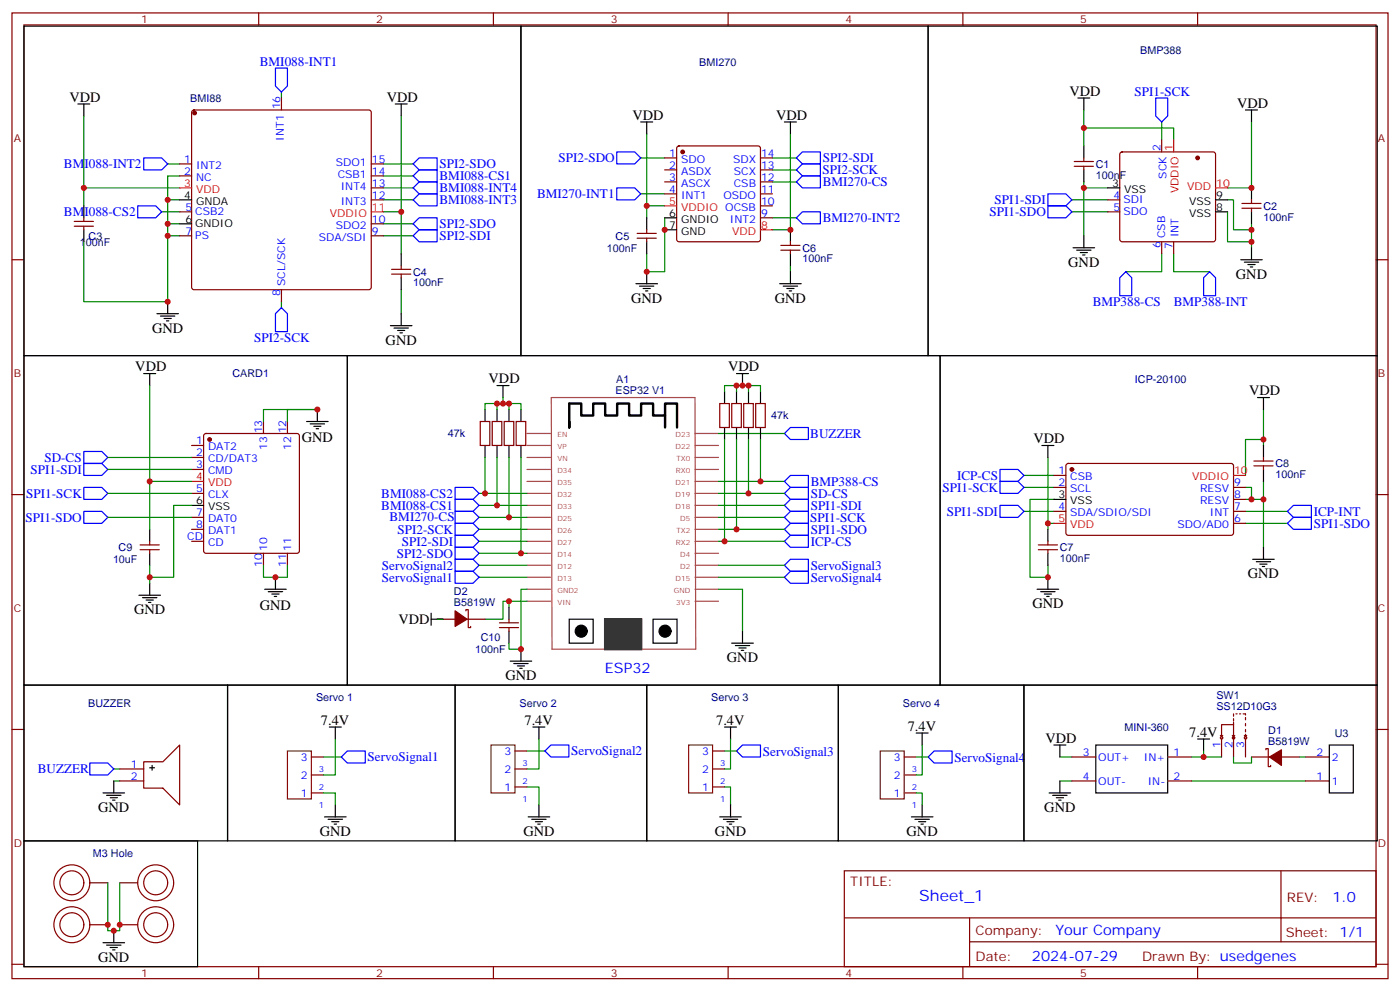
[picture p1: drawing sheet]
<svg xmlns="http://www.w3.org/2000/svg" width="412mm" height="292mm" viewBox="0 0 412 292" stroke-linecap="round" stroke-linejoin="round" font-family="sans-serif">
<g fill="none" stroke="#870000" stroke-width=".35">
<path d="M3.5 3.8h405.4v284.3h-405.4zM7.1 7.3h398.2v277.3h-398.2zM76.2 3.8v3.5M145.3 3.8v3.5M214.5 3.8v3.5M283.6 3.8v3.5M352.8 3.8v3.5M56.7 32.6l.4-.2h51.6l.5 .2 .2 .5v51.5l-.3 .5-.4 .2h-51.6l-.4-.2-.3-.5v-51.5zM82.9 28.9v3.5M52.9 48.3h3.5M52.9 51.8h3.5M109.4 58.8h3.5"/>
<path d="M109.4 48.3h3.5M109.4 51.8h3.5M109.4 55.3h3.5M195.8 46.5h3.5M195.8 50h3.5M195.8 53.6h3.5M195.8 57.1h3.5M199.6 43.2l.4-.2h23.3l.5 .2 .2 .5v26.8l-.2 .5-.5 .2h-23.3l-.5-.2-.2-.5v-26.8zM224 46.5h3.5M224 50h3.5M224 53.6h3.5M224 57.1h3.5"/>
<path d="M316.4 49h5.7M316.4 47.6h5.7M319.3 46.5v1.1M319.3 49v1M326.3 58.8h3.5M330.1 44.9l.5-.2h26.8l.5 .2 .2 .5v25.1l-.3 .5-.4 .2h-26.8l-.5-.2-.3-.5v-25.1zM342.2 41.2v3.5M365.8 59.9h5.7M368.7 58.8v1.1M3.5 76.5h3.6M21.9 66.6h5.6M21.9 65.2h5.6"/>
<path d="M24.7 64.1v1.1M24.7 66.6v1.1M52.9 62.4h3.5M52.9 69.4h3.5M109.4 69.4h3.5M109.4 65.9h3.5M115.4 79.3h5.6M118.2 78.2v1.1M187.7 70.1h5.6M187.7 68.7h5.6M190.5 67.7v1M190.5 70.1v1.1"/>
<path d="M224 64.1h3.5M224 60.6h3.5M230 73.7h5.7M230 72.2h5.7M232.8 71.2v1M232.8 73.7v1M326.3 62.4h3.5M342.2 71.2v3.5M345.7 71.2v3.5M365.8 61.3h5.7M368.7 61.3v1.1M405.3 76.5h3.6"/>
<path d="M82.9 85.3v3.5M115.4 80.7h5.6M118.2 80.7v1.1M212 118.8h2.8v7.1h-2.8zM215.5 118.8h2.9v7.1h-2.9zM219.1 118.8h2.8v7.1h-2.8zM222.6 118.8h2.8v7.1h-2.8zM56.4 131.2h3.6M56.4 134.7h3.6M56.4 138.2h3.6M60.2 127.8l.5-.2h26.8l.5 .2 .2 .5v33.9l-.2 .5-.5 .2h-26.8l-.5-.2-.2-.5v-33.9zM77.6 124.1v3.5"/>
<path d="M84.7 124.1v3.5M141.5 124.1h2.8v7.1h-2.8zM145 124.1h2.8v7.1h-2.8zM148.5 124.1h2.8v7.1h-2.8zM152 124.1h2.9v7.1h-2.9zM310.4 140h3.6M314.2 136.7l.5-.2h48.2l.5 .7-.1 20-.6 .4h-48.3l-.4-.7v-19.7zM369.4 137.2h5.6M369.4 135.7h5.6M372.2 134.7v1M372.2 137.2v1M3.5 145.6h3.6"/>
<path d="M44.1 159.4v1M56.4 145.3h3.6M56.4 152.3h3.6M56.4 155.9h3.6M56.4 159.4h3.6M308.7 159.4v1M310.4 143.5h3.6M310.4 150.6h3.6M363.4 143.5h3.5M363.4 150.6h3.5M363.4 154.1h3.5M363.4 147h3.5"/>
<path d="M405.3 145.6h3.6M41.3 161.9h5.6M41.3 160.4h5.6M44.1 161.9v1M77.6 162.9v3.5M84.7 162.9v3.5M137.2 179.8v-.3h.7v5.3h.7v-.4M305.9 161.9h5.6M305.9 160.4h5.6M308.7 161.9v1M128.8 182.3h5.3M137.6 182.3h5.3"/>
<path d="M147.1 184.8h5.7M147.1 183.4h5.7M149.9 182.3v1.1M149.9 184.8v1M3.5 214.8h3.6M359.5 216.5l.3 .4M359.8 217.6v5.3M360.2 216.5l-.4 .4M363 216.5l.4 .4M363.4 213.4h-3.6v3.5M363.4 210.2v.7M363.4 211.6v.7"/>
<path d="M363.4 212.7v4.2M363.4 217.6v5.3M363.7 216.5l-.3 .4M364.1 210.2h.3M365.1 210.2h.4M366.2 210.2h.7v.3M366.5 216.5l.4 .4M366.9 211.2v.7M366.9 213v.7M366.9 214.8v.7M366.9 216.2v.7M366.9 217.6v5.3"/>
<path d="M367.2 216.5l-.3 .4M405.3 214.8h3.6M35.3 226.4h7M35.3 229.9h7M42.3 224.3h5.7l4.9-4.9v17.6l-4.9-4.9h-5.7zM91.7 233.5h3.5M91.7 228.2h3.5M91.7 222.9h3.5M151.7 231.7h3.5M151.7 226.4h3.5M151.7 221.1h3.5M209.9 231.7h3.5"/>
<path d="M209.9 226.4h3.5M209.9 221.1h3.5M266.3 233.5h3.6M266.3 228.2h3.6M266.3 222.9h3.6M315.7 222.9h7.1M315.7 229.9h7.1M344 222.9h7M344 229.9h7M368.7 222.9h5.2M372.9 220.8v-.4h.7v5.3h.7v-.3M377.5 222.9h5.3"/>
<path d="M384.5 222.9h7.1M384.5 229.9h7.1M26.5 259.9h5.2M35.3 259.9h5.3M248.7 256.4h156.6v28.2h-156.6zM377.3 256.4v20.9M26.5 272.3h5.2M35.3 272.3h5.3M248.7 270.2h156.5M285.6 277.3h119.6M285.6 270.2v14.2M3.5 283.9h3.6"/>
<path d="M76.2 284.6v3.5M145.3 284.6v3.5M214.5 284.6v3.5M283.6 284.6v3.5M352.8 284.6v3.5M405.3 283.9h3.6"/>
<circle cx="359.8" cy="217.2" r=".35"/>
<circle cx="366.9" cy="217.2" r=".35"/>
<circle cx="21.2" cy="259.9" r="3.5"/>
<circle cx="21.2" cy="259.9" r="5.3"/>
<circle cx="45.9" cy="259.9" r="3.5"/>
<circle cx="45.9" cy="259.9" r="5.3"/>
<circle cx="21.2" cy="272.3" r="3.5"/>
<circle cx="21.2" cy="272.3" r="5.3"/>
<circle cx="45.9" cy="272.3" r="3.5"/>
<circle cx="45.9" cy="272.3" r="5.3"/>
</g>
<g fill="none" stroke="#00f" stroke-width=".35">
<path d="M81.1 20h3.6v5.3l-1.8 1.8-1.8-1.8zM340.4 28.9h3.6v5.2l-1.8 1.8-1.8-1.8zM42.3 46.5h5.3l1.8 1.8-1.8 1.7h-5.3zM121.7 48.3l1.8-1.8h5.3v3.5h-5.3zM121.7 51.8l1.8-1.8h5.3v3.6h-5.3zM121.7 55.3l1.8-1.7h5.3v3.5h-5.3zM123.5 57.1h5.3v3.5h-5.3l-1.8-1.8zM181.7 55.3h5.3l1.7 1.8-1.7 1.7h-5.3zM181.7 44.7h5.3l1.7 1.8-1.7 1.8h-5.3zM234.6 53.6l1.8-1.8h5.3v3.5h-5.3zM234.6 50l1.8-1.7h5.3v3.5h-5.3zM234.6 46.5l1.8-1.8h5.3v3.6h-5.3z"/>
<path d="M308.7 57.1h5.3l1.7 1.7-1.7 1.8h-5.3zM40.6 60.6h5.3l1.7 1.8-1.7 1.7h-5.3zM121.7 69.4l1.8-1.7h5.3v3.5h-5.3zM121.7 65.9l1.8-1.8h5.3v3.6h-5.3zM234.6 64.1l1.8-1.7h5.3v3.5h-5.3zM308.7 60.6h5.3l1.7 1.8-1.7 1.7h-5.3zM82.9 90.6l1.8 1.8v5.2h-3.6v-5.2zM329.8 81.8l1.8-1.8 1.8 1.8v5.3h-3.6zM354.5 81.8l1.8-1.8 1.8 1.8v5.3h-3.6zM24.7 136.5h5.3l1.7 1.7-1.7 1.8h-5.3zM24.7 132.9h5.3l1.7 1.8-1.7 1.8h-5.3zM231.1 127.6l1.7-1.7h5.3v3.5h-5.3z"/>
<path d="M294.6 138.2h5.3l1.7 1.8-1.7 1.7h-5.3zM24.7 143.5h5.3l1.7 1.8-1.7 1.7h-5.3zM24.7 150.6h5.3l1.7 1.7-1.7 1.8h-5.3zM134.1 150.6h5.2l1.8 1.7-1.8 1.8h-5.2zM134.1 154.1h5.2l1.8 1.8-1.8 1.7h-5.2zM134.1 157.6h5.2l1.8 1.8-1.8 1.7h-5.2zM134.1 143.5h5.2l1.8 1.8-1.8 1.7h-5.2zM134.1 147h5.2l1.8 1.8-1.8 1.8h-5.2zM231.1 141.7l1.7-1.7h5.3v3.5h-5.3zM231.1 145.3l1.7-1.8h5.3v3.5h-5.3zM231.1 159.4l1.7-1.8h5.3v3.5h-5.3zM231.1 155.9l1.7-1.8h5.3v3.5h-5.3z"/>
<path d="M231.1 152.3l1.7-1.7h5.3v3.5h-5.3zM231.1 148.8l1.7-1.8h5.3v3.6h-5.3zM294.6 148.8h5.3l1.7 1.8-1.7 1.7h-5.3zM294.6 141.7h5.3l1.7 1.8-1.7 1.8h-5.3zM379.2 154.1l1.8-1.8h5.3v3.6h-5.3zM381 148.8h5.3v3.5h-5.3l-1.8-1.7zM134.1 161.1h5.2l1.8 1.8-1.8 1.8h-5.2zM134.1 168.2h5.2l1.8 1.8-1.8 1.7h-5.2zM134.1 164.7h5.2l1.8 1.7-1.8 1.8h-5.2zM231.1 166.4l1.7-1.7h5.3v3.5h-5.3zM231.1 170l1.7-1.8h5.3v3.5h-5.3zM26.5 224.6h5.2l1.8 1.8-1.8 1.8h-5.2z"/>
<path d="M100.5 222.9l1.8-1.8h5.3v3.5h-5.3zM160.5 221.1l1.8-1.7h5.3v3.5h-5.3zM217 221.1l1.7-1.7h5.3v3.5h-5.3zM273.4 222.9l1.8-1.8h5.3v3.5h-5.3z"/>
</g>
<g fill="none" stroke="#a64a4a" stroke-width=".35">
<path d="M162.4 117.1h42.3l.2 74h-42.3zM155.2 138.2h7M155.2 134.7h7M155.2 131.2h7M155.2 127.6h7M204.7 138.2h7M204.7 134.7h7M204.7 131.2h7M204.7 127.6h7M155.2 159.4h7M155.2 155.9h7M155.2 152.3h7"/>
<path d="M155.2 148.8h7M155.2 145.3h7M155.2 141.7h7M204.7 159.4h7M204.7 155.9h7M204.7 152.3h7M204.7 148.8h7M204.7 145.3h7M204.7 141.7h7M155.2 177h7M155.2 173.5h7M155.2 170h7"/>
<path d="M155.2 166.4h7M155.2 162.9h7M204.7 177h7M204.7 173.5h7M204.7 170h7M204.7 166.4h7M204.7 162.9h7"/>
</g>
<path d="M178.3 182.3h10.5v8.8h-10.5z" fill="#333" stroke="#333" stroke-width=".71"/>
<g fill="none" stroke="#000" stroke-width=".35">
<path d="M7.1 7.7h146.4v97h-146.4zM153.5 7.7h119.9v97h-119.9zM273.4 7.7h132.3v97h-132.3zM22.9 30.6h3.6M24.7 30.6v3.5M116.4 30.6h3.5M118.2 30.6v3.5M188.7 35.9h3.6M190.5 35.9v3.5M231.1 35.9h3.5M232.8 35.9v3.5M317.5 28.9h3.5"/>
<path d="M319.3 28.9v3.5M366.9 32.4h3.5M368.7 32.4v3.5M52.9 58.8h3.5M319.3 43v3.5M319.3 50v3.6M326.3 55.3h3.5M358.1 58.8h3.5M368.7 55.3v3.5M24.7 60.6v3.5M24.7 67.7v3.5M52.9 65.9h3.5"/>
<path d="M118.2 74.7v3.5M190.5 64.1v3.6M190.5 71.2v3.5M195.8 64.1h3.5M195.8 67.7h3.5M232.8 67.7v3.5M232.8 74.7v3.5M316.1 73h6.3M317.1 73.7h4.3M318.2 74.4h2.1M318.9 75.1h.7M319.3 69.4v3.6"/>
<path d="M358.1 62.4h3.5M365.5 76.5h6.3M366.5 77.2h4.3M367.6 77.9h2.1M368.3 78.6h.7M368.7 62.4v3.5M368.7 73v3.5M46.2 92.4h6.4M47.3 93.1h4.2M48.3 93.8h2.1M49 94.5h.7M49.4 88.8v3.6"/>
<path d="M115 95.9h6.4M116.1 96.6h4.2M117.1 97.3h2.1M117.8 98h.7M118.2 81.8v3.5M118.2 92.4v3.5M187.3 83.5h6.4M188.4 84.2h4.2M189.4 84.9h2.2M190.1 85.7h.8M190.5 80v3.5M229.7 83.5h6.3"/>
<path d="M230.7 84.2h4.2M231.8 84.9h2.1M232.5 85.7h.7M232.8 80v3.5M7.1 104.7h95.2v97h-95.2zM42.3 110h3.6M44.1 110v3.5M102.3 104.7h174.6v97h-174.6zM146.4 113.5h3.5M148.2 113.5v3.6M213.4 115.3v3.5M217 110h3.5"/>
<path d="M217 115.3v3.5M218.7 110v3.5M220.5 115.3v3.5M224 115.3v3.5M276.9 104.7h128.8v97h-128.8zM370.4 117.1h3.5M372.2 117.1v3.5M90.3 124.1h6.4M91.4 124.8h4.2M92.4 125.5h2.1M93.1 126.2h.7M93.5 120.6v3.5"/>
<path d="M142.9 120.6v3.5M142.9 131.2v3.5M146.4 120.6v3.5M146.4 131.2v3.5M149.9 120.6v3.5M149.9 131.2v3.5M153.5 120.6v3.5M153.5 131.2v3.5M213.4 125.9v3.5M217 125.9v3.5M220.5 125.9v3.5M224 125.9v3.5"/>
<path d="M306.9 131.2h3.5M308.7 131.2v3.5M372.2 131.2v3.5M372.2 138.2v3.5M44.1 155.9v3.5M56.4 148.8h3.6M308.7 155.9v3.5M310.4 147h3.6M40.9 175.3h6.4M42 176h4.2M43 176.7h2.2M43.7 177.4h.7"/>
<path d="M44.1 162.9v3.5M44.1 171.7v3.6M78 173.5h6.3M79 174.2h4.3M80.1 174.9h2.1M80.8 175.6h.7M81.1 170v3.5M149.9 178.8v3.5M305.5 173.5h6.4M306.6 174.2h4.2M307.6 174.9h2.1M308.3 175.6h.7"/>
<path d="M308.7 162.9v3.5M308.7 170v3.5M369 164.7h6.4M370.1 165.4h4.2M371.1 166.1h2.1M371.8 166.8h.7M372.2 161.1v3.6M127 182.3h3.5M127 180.6v3.5M149.9 185.8v3.6M150.3 194.7h6.3M151.3 195.4h4.3"/>
<path d="M152.4 196.1h2.1M153.1 196.8h.7M153.5 191.1v3.6M167.7 182.3h7v7.1h-7zM192.4 182.3h7v7.1h-7zM215.5 189.4h6.4M216.6 190.1h4.2M217.7 190.8h2.1M218.4 191.5h.7M218.7 185.8v3.6M7.1 201.7h59.9v45.9h-59.9zM67 201.7h67.1v45.9h-67.1z"/>
<path d="M97 214.1h3.5M98.8 214.1v3.5M134.1 201.7h56.4v45.9h-56.4zM157 214.1h3.5M158.7 214.1v3.5M190.5 201.7h56.4v45.9h-56.4zM213.4 214.1h3.6M215.2 214.1v3.5M246.9 201.7h54.7v45.9h-54.7zM269.9 215.8h3.5M271.6 215.8v3.6M301.6 201.7h104.1v45.9h-104.1z"/>
<path d="M310.4 219.4h3.6M312.2 219.4v3.5M322.8 219.4h21.2v14.1h-21.2zM352.8 217.6h3.5M354.5 217.6v3.5M391.6 219.4h7v14.1h-7zM30.3 233.5h6.4M31.4 234.2h4.2M32.5 234.9h2.1M33.2 235.6h.7M33.5 229.9v3.6M44.1 226.1h1.4"/>
<path d="M44.8 225.4v1.4M98.8 237v3.5M158.7 237v3.5M215.2 237v3.5M271.6 237v3.5M309 233.5h6.4M310.1 234.2h4.2M311.1 234.9h2.2M311.9 235.6h.7M312.2 229.9v3.6M7.1 247.6h51.1v37h-51.1zM95.6 240.5h6.4"/>
<path d="M96.7 241.2h4.2M97.7 241.9h2.1M98.4 242.6h.7M155.6 240.5h6.3M156.6 241.2h4.3M157.7 241.9h2.1M158.4 242.6h.7M212 240.5h6.4M213.1 241.2h4.2M214.1 241.9h2.2M214.8 242.6h.7M268.5 240.5h6.3"/>
<path d="M269.5 241.2h4.3M270.6 241.9h2.1M271.3 242.6h.7M30.3 277.6h6.4M31.4 278.3h4.2M32.5 279h2.1M33.2 279.7h.7M33.5 274v3.6"/>
</g>
<g fill="#000" stroke="#000" stroke-width=".35">
<circle cx="171.2" cy="185.8" r="1.76"/>
<circle cx="195.9" cy="185.8" r="1.76"/>
</g>
<path d="M167.7 124.1v1.8v-7.1h3.5v3.5h3.5v-3.5h3.6v3.5h3.5v-3.5h3.5v3.5h3.5v-3.5h3.6v3.5h3.5v-3.5h3.5v7.1M195.9 122.3v3.6" fill="none" stroke="#000" stroke-width=".71"/>
<path d="M144.6 219.4h7.1v14.1h-7.1zM202.8 219.4h7.1v14.1h-7.1zM84.7 221.1h7v14.1h-7zM259.3 221.1h7v14.1h-7z" fill="none" stroke="#630" stroke-width=".35"/>
<g fill="none" stroke="#008700" stroke-width=".35">
<path d="M24.7 34.1v21.2M82.9 27.1v1.8M118.2 34.1v28.3M190.5 39.4v21.2h5.3M232.8 39.4v28.3h-5.3M319.3 32.4v5.3M342.2 35.9v5.3M368.7 35.9v19.4h-7.1M49.4 48.3h3.5M49.4 58.8h3.5M52.9 55.3h-28.2v5.3M52.9 51.8h-3.5v17.6"/>
<path d="M112.9 48.3h8.8M112.9 51.8h8.8M112.9 58.8h8.8M112.9 55.3h8.8M188.7 57.1h7.1M188.7 46.5h7.1M227.5 46.5h7.1M227.5 53.6h7.1M227.5 50h7.1M315.7 58.8h10.6M319.3 53.6v1.7h7M319.3 55.3v14.1"/>
<path d="M345.7 41.2v-3.5h-26.4v5.3M361.6 58.8h1.8v8.9h5.3M47.6 62.4h5.3M49.4 65.9h3.5M52.9 69.4h-3.5v19.4h-24.7v-17.6M112.9 62.4h5.3v12.3M112.9 69.4h8.8M112.9 65.9h8.8M190.5 60.6v3.5M195.8 64.1v15.9h-5.3v-5.3M227.5 64.1h7.1M232.8 78.2v1.8"/>
<path d="M315.7 62.4h10.6M342.2 74.7v5.3h-10.6M345.7 74.7v5.3h10.6M361.6 62.4v8.8h7.1M368.7 65.9v7.1M82.9 88.8v1.8M118.2 85.3v7.1M44.1 113.5v28.2h12.3M146.4 118.8v1.8M148.2 117.1v1.7h-5.3v1.8M148.2 118.8h5.3v1.8M149.9 118.8v1.8"/>
<path d="M213.4 115.3v-1.8h10.6v1.8M217 113.5v1.8M220.5 113.5v1.8M31.7 138.2h24.7M31.7 134.7h24.7M77.6 124.1v-3.5h15.9h-8.8v3.5M142.9 134.7v10.6M146.4 134.7v14.1M149.9 134.7v17.6M153.5 134.7v28.2M211.7 127.6h19.4M213.4 129.4v30"/>
<path d="M217 129.4v26.5M220.5 129.4v15.9M224 129.4v12.3M301.6 140h8.8M308.7 134.7v19.4h1.7M372.2 131.2v-1.8h-5.3v10.6M372.2 120.6v8.8M31.7 152.3h24.7M31.7 145.3h24.7M44.1 141.7v14.2M56.4 148.8h-5.2v21.2h-7.1M141.1 152.3h14.1"/>
<path d="M141.1 148.8h14.1M141.1 145.3h14.1M141.1 155.9h14.1M141.1 159.4h14.1M211.7 152.3h19.4M211.7 141.7h19.4M211.7 148.8h19.4M211.7 145.3h19.4M211.7 155.9h19.4M211.7 159.4h19.4M301.6 150.6h8.8M301.6 143.5h8.8"/>
<path d="M308.7 154.1v1.8M310.4 147h-7v23h5.3v-3.6M366.9 143.5h1.8v3.5M366.9 147h5.3v14.1M366.9 154.1h12.3M366.9 150.6h12.3M372.2 141.7v5.3M44.1 166.4v5.3M77.6 166.4v3.6h7.1v-3.6M141.1 170h14.1M141.1 162.9h14.1M141.1 166.4h14.1"/>
<path d="M149.9 177v1.8M155.2 173.5h-1.7v17.6h-3.6v-1.7M155.2 177h-7v5.3h-5.3M211.7 173.5h7v12.3M211.7 170h19.4M211.7 166.4h19.4M128.8 182.3h1.7M98.8 217.6v10.6h-3.6M158.7 217.6v8.8h-3.5M215.2 217.6v8.8h-1.8M271.6 219.4v8.8h-1.7M33.5 226.4h1.8"/>
<path d="M33.5 229.9h1.8M95.2 233.5h3.6v3.5M95.2 222.9h5.3M155.2 231.7h3.5v5.3M155.2 221.1h5.3M213.4 231.7h1.8v5.3M213.4 221.1h3.6M269.9 233.5h1.7v3.5M269.9 222.9h3.5M312.2 222.9h3.5M312.2 229.9h3.5M351 229.9h33.5"/>
<path d="M351 222.9h8.8M354.5 221.1v1.8M363.4 222.9v1.7h5.3v-1.7M382.8 222.9h1.7M31.7 259.9v14.1h3.6v-14.1"/>
</g>
<g fill="#870000" stroke="#870000" stroke-width=".35">
<path d="M373.9 222.9l3.6-2.1v4.6z"/>
<path d="M134.1 179.8l3.5 2.5-3.5 2.1z"/>
<circle cx="315.7" cy="138.2" r=".53"/>
<circle cx="201.1" cy="44.7" r=".53"/>
<circle cx="352.8" cy="46.5" r=".53"/>
<circle cx="57.3" cy="33.3" r=".53"/>
<circle cx="363.4" cy="217.2" r=".35"/>
<circle cx="61.7" cy="129.4" r=".53"/>
</g>
<path d="M52.9 55.3h3.5M345.7 41.2v3.5M358.1 55.3h3.5M109.4 62.4h3.5M195.8 60.6h3.5M224 67.7h3.5M363.4 140h3.5M56.4 141.7h3.6M310.4 154.1h3.6" fill="none" stroke="#f00" stroke-width=".35"/>
<g fill="#c00">
<circle cx="308.7" cy="170" r=".88"/>
<circle cx="372.2" cy="147" r=".88"/>
<circle cx="372.2" cy="129.4" r=".88"/>
<circle cx="308.7" cy="154.1" r=".88"/>
<circle cx="368.7" cy="147" r=".88"/>
<circle cx="190.5" cy="80" r=".88"/>
<circle cx="190.5" cy="60.6" r=".88"/>
<circle cx="195.8" cy="67.7" r=".88"/>
<circle cx="232.8" cy="67.7" r=".88"/>
<circle cx="118.2" cy="62.4" r=".88"/>
<circle cx="24.7" cy="55.3" r=".88"/>
<circle cx="49.4" cy="88.8" r=".88"/>
<circle cx="49.4" cy="58.8" r=".88"/>
<circle cx="49.4" cy="65.9" r=".88"/>
<circle cx="49.4" cy="69.4" r=".88"/>
<circle cx="319.3" cy="55.3" r=".88"/>
<circle cx="368.7" cy="55.3" r=".88"/>
<circle cx="368.7" cy="67.7" r=".88"/>
<circle cx="368.7" cy="71.2" r=".88"/>
<circle cx="319.3" cy="37.7" r=".88"/>
<circle cx="153.5" cy="191.1" r=".88"/>
<circle cx="149.9" cy="177" r=".88"/>
<circle cx="354.5" cy="222.9" r=".88"/>
<circle cx="31.8" cy="272.3" r=".88"/>
<circle cx="33.5" cy="274" r=".88"/>
<circle cx="35.3" cy="272.3" r=".88"/>
<circle cx="44.1" cy="141.7" r=".88"/>
<circle cx="93.5" cy="120.6" r=".88"/>
<circle cx="81.1" cy="170" r=".88"/>
<circle cx="44.1" cy="170" r=".88"/>
<circle cx="153.5" cy="162.9" r=".88"/>
<circle cx="149.9" cy="152.3" r=".88"/>
<circle cx="146.4" cy="148.8" r=".88"/>
<circle cx="142.9" cy="145.3" r=".88"/>
<circle cx="146.4" cy="118.8" r=".88"/>
<circle cx="148.2" cy="118.8" r=".88"/>
<circle cx="149.9" cy="118.8" r=".88"/>
<circle cx="213.4" cy="159.4" r=".88"/>
<circle cx="217" cy="155.9" r=".88"/>
<circle cx="220.5" cy="145.3" r=".88"/>
<circle cx="224" cy="141.7" r=".88"/>
<circle cx="218.7" cy="113.5" r=".88"/>
<circle cx="220.5" cy="113.5" r=".88"/>
<circle cx="217" cy="113.5" r=".88"/>
</g>
<text font-size="4.6" fill="#00f" x="270.8" y="265.4">Sheet_1</text>
<g font-size="4.2">
<text x="20.5" y="29.9">VDD</text>
<text x="113.9" y="29.9">VDD</text>
<text x="315" y="28.2">VDD</text>
<text x="186.3" y="35.2">VDD</text>
<text x="228.6" y="35.2">VDD</text>
<text x="364.4" y="31.7">VDD</text>
<text x="314.7" y="78.6">GND</text>
<text x="364.1" y="82.1">GND</text>
<text x="185.9" y="89.2">GND</text>
<text x="228.2" y="89.2">GND</text>
<text x="44.8" y="98">GND</text>
<text x="113.6" y="101.5">GND</text>
<text x="39.9" y="109.3">VDD</text>
<text x="143.9" y="112.8">VDD</text>
<text x="214.5" y="109.3">VDD</text>
<text x="367.9" y="116.3">VDD</text>
<text x="88.9" y="130.2">GND</text>
<text x="304.4" y="130.5">VDD</text>
<text x="367.6" y="170.3">GND</text>
<text x="76.6" y="179.5">GND</text>
<text x="304.1" y="179.1">GND</text>
<text x="39.5" y="180.9">GND</text>
<text x="117.4" y="183.7">VDD</text>
<text x="214.1" y="195">GND</text>
<text x="148.9" y="200.3">GND</text>
<text x="94.5" y="213.4">7.4V</text>
<text x="154.5" y="213.4">7.4V</text>
<text x="211" y="213.4">7.4V</text>
<text x="267.4" y="215.1">7.4V</text>
<text x="308" y="218.7">VDD</text>
<text x="350.3" y="216.9">7.4V</text>
<text x="28.9" y="239.1">GND</text>
<text x="307.6" y="239.1">GND</text>
<text x="94.2" y="246.2">GND</text>
<text x="154.2" y="246.2">GND</text>
<text x="210.6" y="246.2">GND</text>
<text x="267.1" y="246.2">GND</text>
<text x="28.9" y="283.2">GND</text>
</g>
<g font-size="4.2" fill="#00f">
<text x="178.2" y="198.2">ESP32</text>
<text x="392.5" y="265.7">1.0</text>
<text x="310.9" y="275.2">Your Company</text>
<text x="304" y="283">2024-07-29</text>
</g>
<g font-size="3.9" fill="#00f">
<text x="76.5" y="19.5">BMI088-INT1</text>
<text x="334.2" y="28.4">SPI1-SCK</text>
<text x="164.5" y="47.7">SPI2-SDO</text>
<text x="242.4" y="47.7">SPI2-SDI</text>
<text x="18.8" y="49.5">BMI088-INT2</text>
<text x="129.5" y="49.6">SPI2-SDO</text>
<text x="129.5" y="53.1">BMI088-CS1</text>
<text x="242.3" y="51.3">SPI2-SCK</text>
<text x="129.5" y="56.6">BMI088-INT4</text>
<text x="158.2" y="58.3">BMI270-INT1</text>
<text x="242.4" y="54.8">BMI270-CS</text>
<text x="18.8" y="63.6">BMI088-CS2</text>
<text x="129.5" y="60.2">BMI088-INT3</text>
<text x="242.4" y="65.4">BMI270-INT2</text>
<text x="291.5" y="63.6">SPI1-SDO</text>
<text x="293" y="60.1">SPI1-SDI</text>
<text x="129.5" y="70.7">SPI2-SDI</text>
<text x="129.5" y="67.2">SPI2-SDO</text>
<text x="321.9" y="90.1">BMP388-CS</text>
<text x="345.7" y="90.1">BMP388-INT</text>
<text x="74.9" y="100.7">SPI2-SCK</text>
<text x="238.7" y="129">BUZZER</text>
<text x="13.1" y="135.9">SD-CS</text>
<text x="9" y="139.5">SPI1-SDI</text>
<text x="238.8" y="143.1">BMP388-CS</text>
<text x="281.9" y="141.2">ICP-CS</text>
<text x="7.7" y="146.5">SPI1-SCK</text>
<text x="112.3" y="146.5">BMI088-CS2</text>
<text x="238.8" y="146.7">SD-CS</text>
<text x="277.6" y="144.8">SPI1-SCK</text>
<text x="7.5" y="153.6">SPI1-SDO</text>
<text x="112.3" y="150.1">BMI088-CS1</text>
<text x="114.7" y="153.5">BMI270-CS</text>
<text x="238.7" y="153.7">SPI1-SCK</text>
<text x="238.8" y="150.1">SPI1-SDI</text>
<text x="278.9" y="151.8">SPI1-SDI</text>
<text x="387" y="155.3">SPI1-SDO</text>
<text x="387" y="151.9">ICP-INT</text>
<text x="117.1" y="157.1">SPI2-SCK</text>
<text x="118.4" y="160.6">SPI2-SDI</text>
<text x="238.8" y="160.7">ICP-CS</text>
<text x="238.8" y="157.3">SPI1-SDO</text>
<text x="112.5" y="167.7">ServoSignal2</text>
<text x="116.9" y="164.2">SPI2-SDO</text>
<text x="238.8" y="167.8">ServoSignal3</text>
<text x="112.5" y="171.2">ServoSignal1</text>
<text x="238.8" y="171.2">ServoSignal4</text>
<text x="11.1" y="227.6">BUZZER</text>
<text x="108.3" y="224.2">ServoSignal1</text>
<text x="168.3" y="222.4">ServoSignal2</text>
<text x="224.7" y="222.5">ServoSignal3</text>
<text x="281.2" y="224.3">ServoSignal4</text>
</g>
<g font-size="3.9" fill="#800">
<text x="250.5" y="261">TITLE:</text>
<text x="379.1" y="265.7">REV:</text>
<text x="287.4" y="275.2">Company:</text>
<text x="378.7" y="275.8">Sheet: 1/1</text>
<text x="287.4" y="282.9">Date:</text>
<text x="336.4" y="282.9">Drawn By: usedgenes</text>
</g>
<g font-size="3.2" fill="#800">
<text x="41.6" y="6.8">1</text>
<text x="110.8" y="6.8">2</text>
<text x="179.9" y="6.8">3</text>
<text x="249.1" y="6.8">4</text>
<text x="318.2" y="6.8">5</text>
<text x="4.1" y="41.9">A</text>
<text x="405.9" y="41.9">A</text>
<text x="4.1" y="111.1">B</text>
<text x="405.9" y="111.1">B</text>
<text x="4.1" y="180.2">C</text>
<text x="405.9" y="180.2">C</text>
<text x="4.1" y="249.3">D</text>
<text x="405.9" y="249.3">D</text>
<text x="41.6" y="287.6">1</text>
<text x="110.8" y="287.6">2</text>
<text x="179.9" y="287.6">3</text>
<text x="249.1" y="287.6">4</text>
<text x="318.2" y="287.6">5</text>
</g>
<g font-size="3.2" fill="#000080">
<text x="335.9" y="15.9">BMP388</text>
<text x="206" y="19.4">BMI270</text>
<text x="56.1" y="30">BMI88</text>
<text x="322.8" y="52.6">100nF</text>
<text x="322.8" y="49.4">C1</text>
<text x="372.2" y="64.9">100nF</text>
<text x="372.2" y="61.8">C2</text>
<text x="26.1" y="70.6">C3</text>
<text x="181.3" y="70.6">C5</text>
<text x="23.6" y="72.3">100nF</text>
<text x="178.8" y="74.1">100nF</text>
<text x="236.4" y="77.3">100nF</text>
<text x="236.4" y="74.1">C6</text>
<text x="121.7" y="81.2">C4</text>
<text x="121.7" y="84.3">100nF</text>
<text x="68.5" y="111.1">CARD1</text>
<text x="181.5" y="112.9">A1</text>
<text x="334.3" y="112.9">ICP-20100</text>
<text x="181.3" y="116">ESP32 V1</text>
<text x="227.2" y="123.5">47k</text>
<text x="131.9" y="128.8">47k</text>
<text x="375.7" y="137.6">C8</text>
<text x="375.7" y="140.8">100nF</text>
<text x="33.3" y="165.8">10uF</text>
<text x="34.9" y="162.3">C9</text>
<text x="312.2" y="165.5">100nF</text>
<text x="312.2" y="162.3">C7</text>
<text x="133.7" y="178.4">B5819W</text>
<text x="133.7" y="175.3">D2</text>
<text x="141.6" y="188.7">C10</text>
<text x="140" y="192.3">100nF</text>
<text x="26" y="208.2">BUZZER</text>
<text x="93.1" y="206.4">Servo 1</text>
<text x="153.1" y="208.2">Servo 2</text>
<text x="209.5" y="206.4">Servo 3</text>
<text x="266" y="208.2">Servo 4</text>
<text x="358.3" y="209.1">SS12D10G3</text>
<text x="358.3" y="206">SW1</text>
<text x="331.3" y="215.1">MINI-360</text>
<text x="373.6" y="219.4">B5819W</text>
<text x="373.6" y="216.2">D1</text>
<text x="393.2" y="217">U3</text>
<text x="27.4" y="252.3">M3 Hole</text>
</g>
<g font-size="3.2" fill="#00f">
<text x="82.5" y="32.2" transform="rotate(-90 82.5 32.2)">16</text>
<text x="83.6" y="41.4" transform="rotate(-90 83.6 41.4)">INT1</text>
<text x="54.3" y="47.9">1</text>
<text x="109.5" y="47.9">15</text>
<text x="197.1" y="46.1">1</text>
<text x="200.6" y="47.9">SDO</text>
<text x="215.9" y="47.9">SDX</text>
<text x="224.2" y="46.1">14</text>
<text x="341.8" y="44.6" transform="rotate(-90 341.8 44.6)">2</text>
<text x="54.3" y="51.4">2</text>
<text x="57.7" y="49.7">INT2</text>
<text x="57.7" y="53.2">NC</text>
<text x="98.9" y="49">SDO1</text>
<text x="99.5" y="52.5">CSB1</text>
<text x="109.5" y="51.4">14</text>
<text x="197.1" y="49.7">2</text>
<text x="197.1" y="53.2">3</text>
<text x="200.6" y="51.4">ASDX</text>
<text x="216.2" y="51.4">SCX</text>
<text x="224.2" y="53.2">12</text>
<text x="224.2" y="49.7">13</text>
<text x="343.6" y="52.6" transform="rotate(-90 343.6 52.6)">SCK</text>
<text x="100.4" y="56">INT4</text>
<text x="109.5" y="58.5">12</text>
<text x="109.5" y="55">13</text>
<text x="197.1" y="56.7">4</text>
<text x="200.6" y="55">ASCX</text>
<text x="200.6" y="58.5">INT1</text>
<text x="213.1" y="58.5">OSDO</text>
<text x="216.2" y="55">CSB</text>
<text x="224.2" y="56.7">11</text>
<text x="328" y="58.5">4</text>
<text x="330.9" y="59.9">SDI</text>
<text x="54.6" y="62">5</text>
<text x="57.5" y="63.4">CSB2</text>
<text x="100.4" y="60.3">INT3</text>
<text x="109.5" y="65.5">10</text>
<text x="215" y="65.5">INT2</text>
<text x="224.2" y="63.8">9</text>
<text x="224.2" y="60.3">10</text>
<text x="328" y="62">5</text>
<text x="330.9" y="63.4">SDO</text>
<text x="54.6" y="69.1">7</text>
<text x="57.5" y="70.5">PS</text>
<text x="93.9" y="70.8">SDA/SDI</text>
<text x="98.9" y="67.3">SDO2</text>
<text x="109.5" y="69.1">9</text>
<text x="343.3" y="70.1" transform="rotate(-90 343.3 70.1)">CSB</text>
<text x="347.1" y="69.9" transform="rotate(-90 347.1 69.9)">INT</text>
<text x="341.8" y="73" transform="rotate(-90 341.8 73)">6</text>
<text x="345.4" y="73.4" transform="rotate(-90 345.4 73.4)">7</text>
<text x="82.5" y="87.1" transform="rotate(-90 82.5 87.1)">8</text>
<text x="84" y="84.2" transform="rotate(-90 84 84.2)">SCL/SCK</text>
<text x="57.8" y="130.8">1</text>
<text x="77.3" y="127.6" transform="rotate(-90 77.3 127.6)">13</text>
<text x="84.3" y="127.6" transform="rotate(-90 84.3 127.6)">12</text>
<text x="57.8" y="134.3">2</text>
<text x="57.8" y="137.9">3</text>
<text x="61.3" y="132.6">DAT2</text>
<text x="61.3" y="136.1">CD/DAT3</text>
<text x="78.7" y="132.4" transform="rotate(-90 78.7 132.4)">13</text>
<text x="85.7" y="132.4" transform="rotate(-90 85.7 132.4)">12</text>
<text x="61.3" y="139.6">CMD</text>
<text x="311.8" y="139.6">1</text>
<text x="311.8" y="143.2">2</text>
<text x="315.3" y="141.4">CSB</text>
<text x="363.5" y="143.2">9</text>
<text x="57.8" y="144.9">5</text>
<text x="61.3" y="146.7">CLX</text>
<text x="315.3" y="144.9">SCL</text>
<text x="353.5" y="148.4">RESV</text>
<text x="353.5" y="144.9">RESV</text>
<text x="363.5" y="146.7">8</text>
<text x="57.8" y="152">7</text>
<text x="57.8" y="155.5">8</text>
<text x="61.3" y="153.7">DAT0</text>
<text x="311.8" y="150.2">4</text>
<text x="315.3" y="152">SDA/SDIO/SDI</text>
<text x="346.9" y="155.5">SDO/AD0</text>
<text x="356.4" y="152">INT</text>
<text x="363.5" y="153.7">6</text>
<text x="363.5" y="150.2">7</text>
<text x="55.1" y="159">CD</text>
<text x="61.3" y="157.3">DAT1</text>
<text x="61.3" y="160.8">CD</text>
<text x="77.3" y="166.9" transform="rotate(-90 77.3 166.9)">10</text>
<text x="78.7" y="162.2" transform="rotate(-90 78.7 162.2)">10</text>
<text x="84.3" y="166.9" transform="rotate(-90 84.3 166.9)">11</text>
<text x="85.7" y="162.2" transform="rotate(-90 85.7 162.2)">11</text>
<text x="359.5" y="220.3" transform="rotate(-90 359.5 220.3)">1</text>
<text x="363" y="220.3" transform="rotate(-90 363 220.3)">2</text>
<text x="366.5" y="220.3" transform="rotate(-90 366.5 220.3)">3</text>
<text x="38.6" y="226.1">1</text>
<text x="88.6" y="223.9">3</text>
<text x="148.6" y="227.5">2</text>
<text x="148.6" y="222.2">3</text>
<text x="206.8" y="227.5">2</text>
<text x="206.8" y="222.2">3</text>
<text x="263.3" y="223.9">3</text>
<text x="319" y="222.5">3</text>
<text x="323.5" y="223.9">OUT+</text>
<text x="336.9" y="223.9">IN+</text>
<text x="345.7" y="222.5">1</text>
<text x="387.8" y="222.5">2</text>
<text x="392.3" y="223.9">2</text>
<text x="38.6" y="229.6">2</text>
<text x="88.6" y="229.2">2</text>
<text x="148.6" y="232.8">1</text>
<text x="206.8" y="232.8">1</text>
<text x="263.3" y="229.2">2</text>
<text x="319" y="229.6">4</text>
<text x="323.5" y="231">OUT-</text>
<text x="338.1" y="231">IN-</text>
<text x="345.7" y="229.6">2</text>
<text x="387.8" y="229.6">1</text>
<text x="392.3" y="231">1</text>
<text x="88.6" y="234.5">1</text>
<text x="263.3" y="234.5">1</text>
</g>
<g font-size="3.2" fill="#f00">
<text x="345.4" y="44.6" transform="rotate(-90 345.4 44.6)">1</text>
<text x="54.3" y="55">3</text>
<text x="57.7" y="56.7">VDD</text>
<text x="347.1" y="56.9" transform="rotate(-90 347.1 56.9)">VDDIO</text>
<text x="349.7" y="56">VDD</text>
<text x="358.2" y="55">10</text>
<text x="97.2" y="63.8">VDDIO</text>
<text x="109.5" y="62">11</text>
<text x="197.1" y="60.3">5</text>
<text x="200.6" y="62">VDDIO OCSB</text>
<text x="215.6" y="69.1">VDD</text>
<text x="224.2" y="67.3">8</text>
<text x="57.8" y="141.4">4</text>
<text x="61.3" y="143.2">VDD</text>
<text x="351.2" y="141.4">VDDIO</text>
<text x="363.5" y="139.6">10</text>
<text x="311.8" y="153.7">5</text>
<text x="315.3" y="155.5">VDD</text>
</g>
<g font-size="3.2">
<text x="54.3" y="58.5">4</text>
<text x="327.7" y="55">3</text>
<text x="331.2" y="56.7">VSS</text>
<text x="358.2" y="58.5">9</text>
<text x="54.6" y="65.5">6</text>
<text x="57.7" y="60.3">GNDA</text>
<text x="197.1" y="63.8">6</text>
<text x="200.6" y="65.5">GNDIO</text>
<text x="350.3" y="63.8">VSS</text>
<text x="350.3" y="60.3">VSS</text>
<text x="358.2" y="62">8</text>
<text x="57.5" y="67">GNDIO</text>
<text x="197.1" y="67.3">7</text>
<text x="200.6" y="69.1">GND</text>
<text x="57.8" y="148.4">6</text>
<text x="311.8" y="146.7">3</text>
<text x="315.3" y="148.4">VSS</text>
<text x="61.3" y="150.2">VSS</text>
</g>
<g font-size="2.5" fill="#00f">
<text x="94" y="227.2">3</text>
<text x="153.9" y="225.5">3</text>
<text x="212.1" y="225.5">3</text>
<text x="268.6" y="227.2">3</text>
<text x="94" y="232.5">2</text>
<text x="153.9" y="230.7">2</text>
<text x="212.1" y="230.7">2</text>
<text x="268.6" y="232.5">2</text>
<text x="94" y="237.8">1</text>
<text x="153.9" y="236">1</text>
<text x="212.1" y="236">1</text>
<text x="268.6" y="237.8">1</text>
</g>
<g font-size="2.1" fill="#a54b4b">
<text x="164.2" y="128.7">EN</text>
<text x="199" y="128.7">D23</text>
<text x="164.2" y="135.7">VN</text>
<text x="164.2" y="132.2">VP</text>
<text x="199" y="132.2">D22</text>
<text x="199.2" y="135.7">TX0</text>
<text x="164.2" y="142.8">D35</text>
<text x="164.2" y="139.3">D34</text>
<text x="199" y="142.8">D21</text>
<text x="199.1" y="139.3">RX0</text>
<text x="164.2" y="149.8">D33</text>
<text x="164.2" y="146.3">D32</text>
<text x="199" y="149.8">D18</text>
<text x="199" y="146.3">D19</text>
<text x="164.2" y="153.4">D25</text>
<text x="200.4" y="153.4">D5</text>
<text x="164.2" y="160.4">D27</text>
<text x="164.2" y="156.9">D26</text>
<text x="199.1" y="160.4">RX2</text>
<text x="199.2" y="156.9">TX2</text>
<text x="164.2" y="167.5">D12</text>
<text x="164.2" y="164">D14</text>
<text x="200.4" y="167.5">D2</text>
<text x="200.4" y="164">D4</text>
<text x="164.2" y="171">D13</text>
<text x="199" y="171">D15</text>
<text x="164.2" y="178.1">VIN</text>
<text x="164.2" y="174.5">GND2</text>
<text x="198.5" y="174.5">GND</text>
<text x="199.2" y="178.1">3V3</text>
</g>
</svg>
